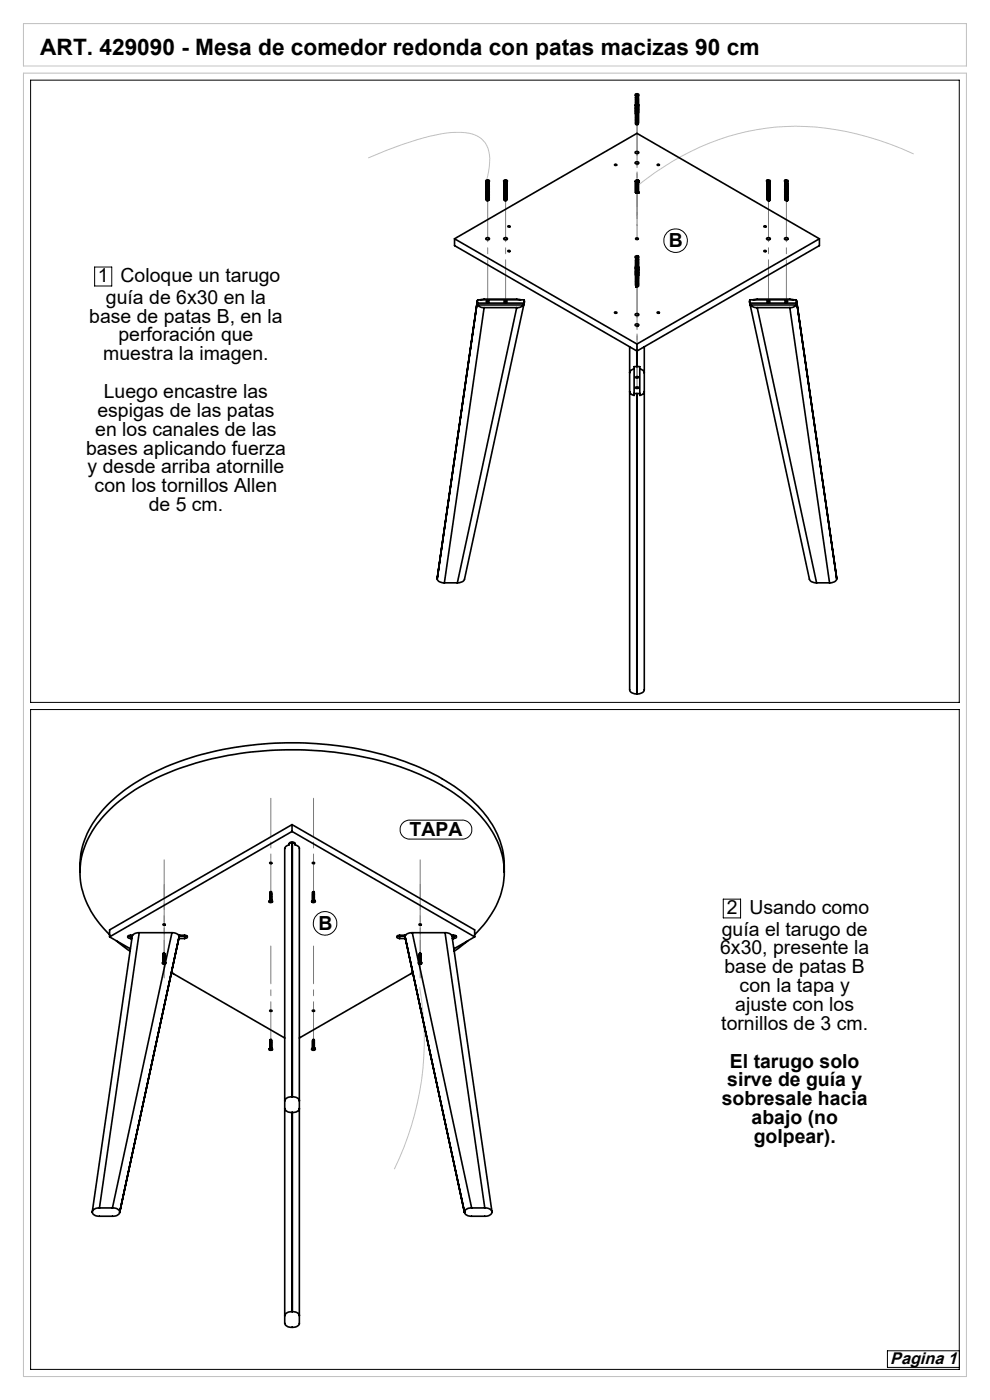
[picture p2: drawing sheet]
<svg xmlns="http://www.w3.org/2000/svg" width="210mm" height="297mm" viewBox="0 0 210 297" stroke-linecap="round" stroke-linejoin="round" font-family="sans-serif">
<path d="M5 15.5h200v276.5h-200zM5 5h200v9h-200zM78.1 33.5a61.7 61.7 0 0 1 17.6-5.4 9 9 0 0 1 6.3 1.2 6 6 0 0 1 1.8 6.1l-.6 3.1M193.8 32.7a57.2 57.2 0 0 0-31.2-5.5 54.9 54.9 0 0 0-27.5 12.3M89 209.4a62.4 62.4 0 0 1-5.4 38.6" fill="none" stroke="#c0c0c0" stroke-width=".21"/>
<g fill="none" stroke="#000" stroke-width=".21">
<path d="M6.5 17h197v132h-197zM20.1 56.7h3.6v4h-3.6zM6.5 150.5h197v140h-197zM85.3 174.8l.6-.6 .8-.2h11.4a2.01 2.01 0 0 1 2 2 2.01 2.01 0 0 1-2 2h-11.2a2.02 2.02 0 0 1-1.8-1.1 2.02 2.02 0 0 1 .2-2.1zM153.4 190.7h3.7v4h-3.7zM188.2 286.6h15.3v3.5h-15.3z"/>
<circle cx="143.3" cy="51.1" r="2.49"/>
<circle cx="69" cy="195.9" r="2.51"/>
</g>
<path d="M135.1 24.2v21.5M135.1 26.4v21.4M103.5 42.5v21.4M107.3 42.5v21.4M135.1 58.6v21.4M163 42.5v21.4M166.8 42.5v21.4M135.1 60.8v21.4" fill="none" stroke="#808080" stroke-width=".21" stroke-dasharray="15.2 1.3 1.3 1.3" stroke-dashoffset="6.4"/>
<path d="M135.1 40.8v9.8" fill="none" stroke="#808080" stroke-width=".21" stroke-dasharray="15.2 1.3 1.3 1.3" stroke-dashoffset="12.2"/>
<path d="M57.5 189.2v-19.9M66.5 189.2v-19.9M34.8 202.2v-19.8M34.8 207.5v-19.9M89.1 207.5v-19.9M89.1 202.2v-19.8M57.5 220.5v-19.8M66.5 220.5v-19.8" fill="none" stroke="#808080" stroke-width=".21" stroke-dasharray="15.2 1.3 1.3 1.3" stroke-dashoffset="7.2"/>
<path d="M62 196.4v-11.4" fill="none" stroke="#808080" stroke-width=".21" stroke-dasharray="15.2 1.3 1.3 1.3" stroke-dashoffset="11.4"/>
<g fill="none" stroke="#000" stroke-width=".35">
<path d="M134.8 20a.38 .38 0 0 1 .4-.2 .38 .38 0 0 1 .3 .4 .38 .38 0 0 1-.5 .2 .38 .38 0 0 1-.2-.4zM135.1 20v.2M135.1 20l-.1 .2 .3-.1-.1-.1M135.1 20h.1M103 38.3h.1a.33 .33 0 0 1 .4-.2 .33 .33 0 0 1 .2 .5 .41 .41 0 0 1-.7-.3zM103.2 38.6h.5l.1 .3-.2 .1h-.4zM103.2 39l-.1 .2 .2 .1 .4-.1-.1-.2M103.2 39h.4M103.2 39v.1M103.2 39.2v.2M103.2 39.6v.2M103.2 39.9v.2"/>
<path d="M103.3 38.3v.1M103.5 38.3l.1 .2-.3-.2M103.5 38.3h-.2M103.5 38.3v.2M103.6 39l-.3 .1M103.6 39v.1M103.6 39.8l-.1 .3h-.2M103.6 39.5v.2l-.3 .1M103.6 39.2l-.1 .2h-.2M103.6 39.1h.1a.35 .35 0 0 1-.2 .5 .35 .35 0 0 1-.4-.2l.1-.1M103.7 39.8a.35 .35 0 0 1-.2 .4 .35 .35 0 0 1-.4-.1l.1-.1M103.7 39.4a.36 .36 0 0 1-.2 .5 .36 .36 0 0 1-.4-.1l.1-.1"/>
<path d="M106.9 38.3a.33 .33 0 0 1 .5-.2 .33 .33 0 0 1 .1 .5 .39 .39 0 0 1-.4 0 .39 .39 0 0 1-.2-.3zM106.9 38.6l.1 .3 .2 .1h.3v-.4M107 38.6h.5M107 39h.4M107 39l-.1 .2 .2 .1 .4-.1-.1-.2M107.1 38.3v.1M107.3 38.3l.1 .2-.3-.2M107.3 38.3h-.2M107.3 38.3v.2M107.4 39v.1M107.4 39.8l-.1 .3h-.3v-.2M107.4 39.5v.2l-.2 .1-.2-.2"/>
<path d="M107.4 39.2l-.2 .3-.2-.3M107.4 39.1a.34 .34 0 0 1 0 .5 .34 .34 0 0 1-.5-.1l.1-.2M107.5 39.8a.33 .33 0 0 1-.2 .4 .33 .33 0 0 1-.4-.1l.1-.1M107.5 39.4a.34 .34 0 0 1-.2 .5 .34 .34 0 0 1-.4-.1l.1-.1M130.4 34.9l.2-.1 .2 .2-.3 .1zM134.7 34.5l.1-.1a.33 .33 0 0 1 .4-.1 .33 .33 0 0 1 .2 .4 .39 .39 0 0 1-.4 .1 .39 .39 0 0 1-.3-.3zM134.7 32.3l.2-.1a.37 .37 0 0 1 .4-.1 .37 .37 0 0 1 .2 .4 .42 .42 0 0 1-.5 .1 .42 .42 0 0 1-.3-.3zM134.8 22.4v.1M134.8 22.2a.38 .38 0 0 1 .4-.2 .38 .38 0 0 1 .3 .4l-.2 .1a.31 .31 0 0 1-.4 0 .31 .31 0 0 1-.1-.3zM134.8 24l.1 .1M134.8 38.5h.1M134.8 38.4h.1"/>
<path d="M134.8 22.5h.6M134.8 22.8a.34 .34 0 0 0 .6 0M134.8 22.9l.1 .2M134.8 20.3h.6M134.8 20.2v.4a.34 .34 0 0 0 .6 0v-.4M134.8 22.6v.2M134.8 20.7l.1 .2M134.8 22.5v.3M134.8 38.3l.1 2.6M134.8 38.3h.1M134.8 38.3l.1 .1M134.9 38.5h.1"/>
<path d="M134.9 38.3h.1M134.9 38.5v.1M134.9 38.6h.1M135 23h.1M135 20.8h.1M134.9 22l-.1 .2M134.9 38.5v2.4l.1 .1M134.9 20.8v.3M134.9 21.2v.2M134.9 21.5v.2M134.9 21.9v.1M134.9 23v.2"/>
<path d="M134.9 23.4v.2M134.9 23.7v.2M134.9 24.1v.1M134.9 24.4v.1M134.9 24.7v.2M134.9 25v.2M134.9 25.4v.1M134.9 25.7v.2M134.9 26v.2M134.9 38.6v2.4M134.9 38.6h.2M135 38.6h.1"/>
<path d="M135 38.3h-.1M135 20.8l-.1 .1M135 23l-.1 .1M135 38.3h.1M135 38.6v2.4M135.1 38.6h.1M135.1 22.2v.2M135.1 38.6v2.4M135.1 22.2l-.2 .1 .2 .1 .1-.2M135.1 22.2h.1M135.1 38.3h.1M135.1 38.6l.1 2.4"/>
<path d="M135.2 38.6h.1M135.2 38.3h.1M135.2 20v.2M135.2 22.2v.2M135.2 38.6v2.4M135.3 38.6h.1M135.3 38.3h.1M135.3 38.6v2.4M135.3 38.5h.1M135.3 38.5v.1M135.3 38.5v2.4M135.3 26l-.2 .2h-.2"/>
<path d="M135.3 25.6l-.2 .3h-.2M135.3 25.3v.2h-.4M135.3 25v.2h-.4M135.3 24.6l-.2 .3h-.2M135.3 24.3l-.2 .3-.2-.1M135.3 24v.2h-.4M135.3 23.7v.2h-.4M135.3 23.3l-.2 .3h-.2M135.3 22.9v.3h-.4M135.3 22.9h.1a.32 .32 0 0 1-.2 .5 .32 .32 0 0 1-.4-.2v-.2M135.3 22.9l-.3 .1M135.3 26.3l-.1 .2-.3-.2"/>
<path d="M135.3 21.8v.2h-.4M135.3 21.5l-.2 .2h-.2M135.3 21.1l-.2 .3h-.2M135.3 20.7v.3l-.4 .1M135.3 20.7h.1a.32 .32 0 0 1-.2 .5 .32 .32 0 0 1-.4-.1l.1-.1M135.3 20.7l-.3 .1M135.4 38.4h.1M135.4 38.5h.1M135.4 38.3v.1M135.4 38.3h.1M135.4 38.3v2.6l-.2 .1M135.4 38.4v.1"/>
<path d="M135.4 25.9a.33 .33 0 0 1-.2 .4 .33 .33 0 0 1-.4-.1l.1-.1M135.4 25.6a.33 .33 0 0 1-.2 .4 .33 .33 0 0 1-.4-.1l.1-.1M135.4 25.2a.34 .34 0 0 1-.2 .5 .34 .34 0 0 1-.4-.2h.1M135.4 24.9a.33 .33 0 0 1-.2 .4 .33 .33 0 0 1-.4-.1l.1-.1M135.4 24.6a.33 .33 0 0 1-.2 .4 .33 .33 0 0 1-.4-.1l.1-.1M135.4 24.3a.33 .33 0 0 1-.2 .4 .33 .33 0 0 1-.4-.2h.1M135.4 23.9a.34 .34 0 0 1-.2 .5 .34 .34 0 0 1-.4-.2h.1M135.4 23.6a.33 .33 0 0 1-.2 .4 .33 .33 0 0 1-.4-.1v-.2M135.4 23.3a.33 .33 0 0 1-.2 .4 .33 .33 0 0 1-.4-.1v-.3M135.4 22.1l.1 .1M135.4 21.7l-.1 .4M135.4 21.4a.33 .33 0 0 1-.2 .4 .33 .33 0 0 1-.4-.1l.1-.1"/>
<path d="M135.4 21.1a.33 .33 0 0 1-.2 .4 .33 .33 0 0 1-.4-.1l.1-.1M135.4 22.8v.2M135.4 22.4v.3M135.4 22.5v.3M135.5 23.8l-.1 .2M135.5 23.5l-.1 .2M135.5 23.1l-.1 .2M139.4 34.9l.2-.1 .3 .2-.3 .1zM162.6 38.3l.2-.1a.3 .3 0 0 1 .4 0 .3 .3 0 0 1 .1 .3 .37 .37 0 0 1-.4 .1 .37 .37 0 0 1-.3-.3zM162.7 38.6h.6v.3l-.2 .1h-.4zM162.8 39h.4M162.8 39v.3l.3-.1 .1-.2"/>
<path d="M162.9 38.3v.1M163.1 38.3v.2l-.2-.2M163.1 38.3h-.2M163.1 38.3v.2M163.2 39.7l-.3 .3-.1-.3M163.2 39.3l-.2 .3h-.2v-.2M163.3 39.9a.36 .36 0 0 1-.2 .5 .36 .36 0 0 1-.4-.1l.1-.1M163.3 39.6a.35 .35 0 0 1-.2 .5 .35 .35 0 0 1-.4-.1l.1-.2M163.3 39.3a.33 .33 0 0 1-.2 .4 .33 .33 0 0 1-.4-.1l.1-.1M163.3 39a.33 .33 0 0 1-.2 .4 .33 .33 0 0 1-.4-.1l.1-.1M166.4 38.3l.1-.1a.32 .32 0 0 1 .5-.1 .32 .32 0 0 1 0 .5 .37 .37 0 0 1-.4 0 .37 .37 0 0 1-.2-.3zM166.5 38.6v.4h.5"/>
<path d="M166.5 38.6h.6l-.1 .4M166.6 39h.4l-.3 .3h-.1zM166.7 38.3v.1M166.8 38.3l.1 .2-.2-.2M166.8 38.3h-.1M166.8 38.3v.2M167 39.7l-.3 .3-.1-.3M167 39.3l-.2 .3h-.2v-.2M167 39.9a.32 .32 0 0 1-.1 .5 .32 .32 0 0 1-.4-.2h.1M167 39.6a.32 .32 0 0 1-.1 .5 .32 .32 0 0 1-.4-.2l.1-.1M167 39.3a.32 .32 0 0 1-.1 .4 .32 .32 0 0 1-.4-.1l.1-.1M167 39a.32 .32 0 0 1-.1 .4 .32 .32 0 0 1-.4-.1l.1-.1"/>
<path d="M96.4 50.7l38.7-22.4 38.7 22.4M96.4 50.7l38.7 22.3M96.4 50.7v1.4l38.7 22.4M103 50.6l.1-.1a.33 .33 0 0 1 .4-.1 .33 .33 0 0 1 .2 .4 .41 .41 0 0 1-.7-.2zM103.2 42.3h.1M103.2 40.2v.2M103.2 40.6v.1M103.2 40.9v.2M103.2 41.2v.2M103.2 41.5v.2M103.2 41.9v.1M103.2 42.2v.2"/>
<path d="M103.6 42.1v.2l-.3 .1M103.6 41.8v.2h-.3M103.6 41.4l-.1 .3h-.2M103.6 41.1l-.1 .3h-.2M103.6 40.8v.2l-.3 .1M103.6 40.5v.2h-.3M103.6 40.1l-.1 .3h-.2M103.6 42.4l-.2 .2-.1-.1M103.7 42.1a.35 .35 0 0 1-.2 .4 .35 .35 0 0 1-.4-.1l.1-.1M103.7 41.7a.36 .36 0 0 1-.2 .5 .36 .36 0 0 1-.4-.2h.1M103.7 41.4a.35 .35 0 0 1-.2 .4 .35 .35 0 0 1-.4-.1l.1-.1M103.7 41.1a.35 .35 0 0 1-.2 .4 .35 .35 0 0 1-.4-.1l.1-.1"/>
<path d="M103.7 40.8a.35 .35 0 0 1-.2 .4 .35 .35 0 0 1-.4-.1l.1-.1M103.7 40.4a.36 .36 0 0 1-.2 .5 .36 .36 0 0 1-.4-.2l.1-.1M103.7 40.1a.35 .35 0 0 1-.2 .4 .35 .35 0 0 1-.4-.1l.1-.1M106.9 50.5a.33 .33 0 0 1 .5-.1 .33 .33 0 0 1 .1 .4 .4 .4 0 0 1-.6-.2zM107 42.3h.1M107.4 42.1v.2l-.2 .1-.2-.2M107.4 41.8v.2l-.2 .1-.2-.2M107.4 41.4a.24 .24 0 0 1-.1 .3 .24 .24 0 0 1-.3 0v-.2M107.4 41.1l-.1 .3h-.3v-.2M107.4 40.8v.2l-.2 .1-.2-.2M107.4 40.5v.2l-.2 .1-.2-.2M107.4 40.1a.24 .24 0 0 1-.1 .3 .24 .24 0 0 1-.3 0v-.2"/>
<path d="M107.4 42.4l-.2 .2-.2-.1M107.5 42.1a.33 .33 0 0 1-.2 .4 .33 .33 0 0 1-.4-.1l.1-.1M107.5 41.7a.34 .34 0 0 1-.2 .5 .34 .34 0 0 1-.4-.2h.1M107.5 41.4a.33 .33 0 0 1-.2 .4 .33 .33 0 0 1-.4-.1l.1-.1M107.5 41.1a.33 .33 0 0 1-.2 .4 .33 .33 0 0 1-.4-.1l.1-.1M107.5 40.8a.33 .33 0 0 1-.2 .4 .33 .33 0 0 1-.4-.1l.1-.1M107.5 40.4a.34 .34 0 0 1-.2 .5 .34 .34 0 0 1-.4-.2l.1-.1M107.5 40.1a.33 .33 0 0 1-.2 .4 .33 .33 0 0 1-.4-.1l.1-.1M107.8 47.9h.3l.1 .2-.4 .1zM107.8 53.2h.4a.21 .21 0 0 1-.2 .2 .21 .21 0 0 1-.2-.2zM134.8 56.5a.38 .38 0 0 1 .4-.1 .38 .38 0 0 1 .2 .4 .38 .38 0 0 1-.4 .1 .38 .38 0 0 1-.2-.4zM134.8 54.4a.38 .38 0 0 1 .4-.2 .38 .38 0 0 1 .2 .4 .38 .38 0 0 1-.4 .2 .38 .38 0 0 1-.2-.4z"/>
<path d="M134.8 58.2l.1 .1M134.8 40.8h.1M134.8 56.9h.6M134.8 57.2l.1 .1M134.8 56.9v.1M134.8 56.8v.4M134.9 57.3h.4M134.9 55.1h.4M134.9 50.5a.25 .25 0 0 1 .3 0 .25 .25 0 0 1 .1 .3 .25 .25 0 0 1-.3 0 .25 .25 0 0 1-.1-.3zM134.9 55.1v.2M134.9 55.4v.2M134.9 55.7v.2"/>
<path d="M134.9 56.1v.2M134.9 56.4v.1M134.9 57.3v.2M134.9 57.6v.2M134.9 57.9v.2M134.9 58.3v.2M134.9 58.6v.2M134.9 58.9v.2M134.9 59.2v.2M134.9 59.6v.2M134.9 59.9v.2M134.9 40.9h.1"/>
<path d="M135 41h.1M135.1 41h.1M135.1 54.4l-.1 .2 .2-.2M135.1 54.4v.2M135.1 56.6v.2M135.1 56.6h.1M135.1 56.6l-.1 .2 .3-.1-.1-.1M135.1 54.4h.1M135.2 54.4v.1M135.2 56.6v.1M135.3 41h.1M135.3 40.9v.1"/>
<path d="M135.3 59.9v.1l-.4 .1M135.3 59.6v.1l-.4 .1M135.3 59.3l-.2 .2-.2-.1M135.3 58.9l-.2 .2h-.2M135.3 58.6v.1l-.4 .1M135.3 58.3v.1l-.4 .1M135.3 58l-.2 .2-.2-.1M135.3 57.6l-.2 .2h-.2M135.3 57.3v.1l-.4 .1M135.3 56.4v.1M135.3 56.1l-.4 .2M135.3 55.8l-.2 .1h-.2"/>
<path d="M135.3 55.4v.2h-.4M135.3 55.1v.1l-.4 .1M135.3 55.3v.1M135.3 55.7v.1M135.3 56v.1M135.3 56.3v.1M135.3 57.5v.1M135.3 57.9v.1M135.3 58.2v.1M135.3 58.5v.1M135.3 58.8v.1M135.3 59.2v.1"/>
<path d="M135.3 59.5v.1M135.3 59.8v.1M135.4 40.9h.1M135.4 40.8h.1M135.4 59.8a.33 .33 0 0 1-.2 .4 .33 .33 0 0 1-.4-.1l.1-.1M135.4 59.5a.32 .32 0 0 1-.2 .4 .32 .32 0 0 1-.4-.2h.1M135.4 59.1a.33 .33 0 0 1-.2 .4 .33 .33 0 0 1-.4-.1l.1-.1M135.4 58.8a.33 .33 0 0 1-.2 .4 .33 .33 0 0 1-.4-.1l.1-.1M135.4 58.5a.33 .33 0 0 1-.2 .4 .33 .33 0 0 1-.4-.1l.1-.2M135.4 58.1a.33 .33 0 0 1-.2 .5 .33 .33 0 0 1-.4-.2h.1M135.4 57.8a.33 .33 0 0 1-.2 .4 .33 .33 0 0 1-.4-.1v-.2M135.4 57.5a.33 .33 0 0 1-.2 .4 .33 .33 0 0 1-.4-.1v-.3"/>
<path d="M135.4 54.6h-.6l.1 .5M135.4 56.3v.2M135.4 55.9a.37 .37 0 0 1-.2 .5 .37 .37 0 0 1-.4-.1l.1-.1M135.4 55.6a.33 .33 0 0 1-.2 .4 .33 .33 0 0 1-.4-.1l.1-.1M135.4 55.3a.33 .33 0 0 1-.2 .4 .33 .33 0 0 1-.4-.1l.1-.1M135.4 55a.32 .32 0 0 1-.2 .4 .32 .32 0 0 1-.4-.2h.1M135.4 56.8v.5h-.5M135.4 57a.44 .44 0 0 1 0 .5 .44 .44 0 0 1-.5 .1l-.1-.4M135.4 54.6l-.1 .5h-.4M135.5 58.3l-.1 .2M135.5 58l-.1 .2M135.5 57.7l-.1 .2"/>
<path d="M135.5 57.4l-.1 .1M135.5 56.8l-.1 .1M162 53.2h.5a.23 .23 0 0 1-.2 .2 .23 .23 0 0 1-.3-.2zM162 48l.3-.1 .2 .1-.2 .2zM162.7 50.5a.37 .37 0 0 1 .4-.1 .37 .37 0 0 1 .2 .4 .34 .34 0 0 1-.5 .1 .34 .34 0 0 1-.1-.4zM162.8 42.3v.3h.3M163.1 42.6h.1M163.1 42.5l.1 .1M163.1 42.5v.1M163.2 42.3l-.1 .2M163.2 41.9l-.2 .3h-.2v-.2M163.2 41.6l-.2 .3h-.2v-.2"/>
<path d="M163.2 41.3l-.3 .3-.1-.2M163.2 41l-.3 .3-.1-.3M163.2 40.6l-.2 .3h-.2v-.2M163.2 40.3l-.2 .3h-.2v-.2M163.2 40l-.3 .3-.1-.2M163.3 42.2l-.1 .4M163.3 41.9a.33 .33 0 0 1-.2 .4 .33 .33 0 0 1-.4-.1l.1-.1M163.3 41.6a.33 .33 0 0 1-.2 .4 .33 .33 0 0 1-.4-.1l.1-.1M163.3 41.3a.36 .36 0 0 1-.2 .4 .36 .36 0 0 1-.4-.2h.1M163.3 40.9a.35 .35 0 0 1-.2 .5 .35 .35 0 0 1-.4-.1l.1-.2M163.3 40.6a.33 .33 0 0 1-.2 .4 .33 .33 0 0 1-.4-.1l.1-.1M163.3 40.3a.33 .33 0 0 1-.2 .4 .33 .33 0 0 1-.4-.1l.1-.1"/>
<path d="M166.4 50.6l.1-.1a.33 .33 0 0 1 .4-.1 .33 .33 0 0 1 .2 .4 .4 .4 0 0 1-.7-.2zM166.6 42.3l.1 .3h.2M166.9 42.5l.1 .1M166.9 42.5v.1M166.9 42.6h.1M167 42.3l-.1 .2M167 41.9a.27 .27 0 0 1-.1 .3 .27 .27 0 0 1-.3 0v-.2M167 41.6l-.2 .3h-.2v-.2M167 41.3l-.3 .3-.1-.2M167 41l-.3 .3-.1-.3M167 40.6l-.2 .3h-.2v-.2M167 40.3l-.2 .3h-.2v-.2"/>
<path d="M167 40l-.3 .3-.1-.2M167 42.2v.4M167 41.9a.32 .32 0 0 1-.1 .4 .32 .32 0 0 1-.4-.1l.1-.1M167 41.6a.32 .32 0 0 1-.1 .4 .32 .32 0 0 1-.4-.1l.1-.1M167 41.3a.35 .35 0 0 1-.1 .4 .35 .35 0 0 1-.5-.1l.2-.1M167 40.9a.32 .32 0 0 1-.1 .5 .32 .32 0 0 1-.4-.2l.1-.1M167 40.6a.32 .32 0 0 1-.1 .4 .32 .32 0 0 1-.4-.1l.1-.1M167 40.3a.32 .32 0 0 1-.1 .4 .32 .32 0 0 1-.4-.1l.1-.1M173.8 50.7l-38.7 22.3M173.8 50.7v1.4l-38.7 22.4M101.2 64l.2-.4h9.7v.7M101.2 64l.2 .3"/>
<path d="M101.2 63.8l-8.5 58.9M101.2 64l-8.5 58.8M101.3 64.7l.7 .5 .7 .1M101.3 64.7h9.8M101.4 64.3l-.1 .4M101.4 64.3h9.7M101.8 63.6l.9-.1h6.9l.9 .1M102.7 65.3l-8.4 58.3M102.7 65.3h6.9M103.2 63.9a.26 .26 0 0 1 .3-.2 .26 .26 0 0 1 .1 .4 .27 .27 0 0 1-.3 .1 .27 .27 0 0 1-.1-.3zM107 63.9a.26 .26 0 0 1 .3-.2 .26 .26 0 0 1 .1 .4 .27 .27 0 0 1-.3 .1 .27 .27 0 0 1-.1-.3zM109.6 65.3l-12.6 58.3"/>
<path d="M111.1 64.7l-.7 .5-.8 .1M111.1 64.3v.4M111.2 64.1l-12.7 58.8a1.37 1.37 0 0 1-1.5 .7M130.4 66.2a.23 .23 0 0 1 .2 0 .23 .23 0 0 1 .2 .2l-.3 .1zM133.6 73.6v72.7a1.34 1.34 0 0 0 1.5 .9M134.5 78.3l-.7 .3-.2 .5M134.7 68.9l.3-.2a.29 .29 0 0 1 .4 0 .29 .29 0 0 1 0 .4 .42 .42 0 0 1-.7-.2zM134.8 66.6h.1a.32 .32 0 0 1 .4-.1 .32 .32 0 0 1 .1 .4 .35 .35 0 0 1-.4 .1 .35 .35 0 0 1-.2-.4zM134.9 60.2v.2M134.9 60.6v.2M135.1 77.7l-.6 .1v6.1l-.6-.3-.3-.5M135.1 74.4v3.3"/>
<path d="M135.1 77.7h.1M135.1 73v1.5M135.1 77.7l.6 .1v6.1l.6-.3 .4-.5M135.3 60.3l-.2 .1h-.2M135.3 60.1v.2M135.3 60.5v.1M135.4 60.4v.4l-.5 .1 .4-.3M135.4 60.1a.33 .33 0 0 1-.2 .4 .33 .33 0 0 1-.4-.1l.1-.1M135.7 78.3l.8 .3 .2 .5M136.7 73.6v72.7a1.34 1.34 0 0 1-1.6 .9M139.4 66.2a.21 .21 0 0 1 .3 0 .21 .21 0 0 1 .1 .2h-.3zM159 64.1l12.7 58.8a1.37 1.37 0 0 0 1.5 .7"/>
<path d="M159.1 64.3v-.7h9.8v.7M159.1 64.3h9.8M159.1 64.3l.1 .4M159.2 64.7l.6 .5 .8 .1M159.2 64.7h9.7M159.8 63.6l.8-.1h6.9l.9 .1M160.6 65.3h6.9M160.6 65.3l12.6 58.3M162.7 63.9a.26 .26 0 0 1 .4-.2 .26 .26 0 0 1 .1 .4h-.3zM166.5 63.9a.24 .24 0 0 1 .4-.2 .24 .24 0 0 1 .1 .4h-.3zM167.5 65.3l8.5 58.3M168.9 64.3v.4"/>
<path d="M168.9 64.7l-.6 .5-.8 .1M169 63.8l8.5 59M134.5 83.5h.6M135.1 83.5v63.7M135.1 83.5h.1M135.7 83.5h-.6M92.7 122.8a1.27 1.27 0 0 0 1.6 .8M92.7 122.7v.1M94.3 123.6h2.7M173.2 123.6h2.8M177.5 122.8a1.27 1.27 0 0 1-1.5 .8M177.5 122.7v.1"/>
<path d="M135.1 147.2h.1M60.6 179.6l.7-.4a.6 .6 0 0 1 .6-.6 .6 .6 0 0 1 .6 .6l.7 .3 .3 .4v100.8a1.78 1.78 0 0 1-2.5 .7l-.4-.3-.2-.4v-100.7zM61.9 178.8l-.5 .1M61.9 178.8v53.9M61.9 178.8h.1M61.9 174.9l38.8 22.4v1.5M61.9 176.4l38.8 22.4M61.9 174.9v1.5M61.9 176.4l-38.7 22.4M61.9 174.9l-38.7 22.4v1.5M62 178.8l.5 .1M62 178.8v53.9"/>
<path d="M17 185a18.6 18.6 0 0 1 6.4-14.8 46.4 46.4 0 0 1 21.5-10.7 73.7 73.7 0 0 1 43.1 2.9 35.6 35.6 0 0 1 15.5 11.2 17.4 17.4 0 0 1 3.5 11.4M23.2 198.3a18.1 18.1 0 0 1-6.1-15.7 21.7 21.7 0 0 1 9.1-13.3 54.2 54.2 0 0 1 24.7-9.5 72.3 72.3 0 0 1 38.1 4.5 33.8 33.8 0 0 1 15 11.4 16.1 16.1 0 0 1-.8 19.8l-2.5 2.8M23.2 198.8l4.5 2.5M24.7 199.6l2.9 2.2M27.3 198.5l.4 .1M27.7 199.1h.3M27.7 198.6h.3M27.7 198.6v.5M28.1 198.4l-8.5 58.6M28.1 198.4h-.4a.37 .37 0 0 0-.5 .1 .37 .37 0 0 0 .1 .5l.4 .1M29.5 197.9l-.9 .1-.5 .4M29.5 197.9h7"/>
<path d="M29.5 197.9l-8.4 58.4M34.6 196.1a.23 .23 0 0 1 .3-.1 .23 .23 0 0 1 .1 .2l-.3 .1zM36.5 197.9l-1.4 6.2-.4-.1M36.5 197.9l.9 .1 .5 .4h1.3a.37 .37 0 0 1 .5 .2 .37 .37 0 0 1-.4 .5h-.1M37.9 199.1h1.3M38 198.6h1.2M38.1 198.5l-12.7 58.8M39.2 198.6v.5M39.6 198.5l-.4 .1M57.1 191.2v-.1a.32 .32 0 0 1 .5-.1 .32 .32 0 0 1 .1 .4 .38 .38 0 0 1-.6-.2zM57.2 183l.3-.1 .2 .2a.25 .25 0 0 1-.3 .1 .25 .25 0 0 1-.2-.2zM57.3 191l.4 .1"/>
<path d="M57.3 191l-.2 .1M57.3 191.3v.1M57.3 191h.1M57.3 189.3l.3-.1h-.3v.2M57.3 190.1h.2M57.3 189.4h.3l-.2-.1-.1 .2M57.3 189.6l.3-.1h-.2l-.1 .2M57.3 189.8l.3-.1-.2-.1-.1 .3M57.3 189.9h.3l-.2-.1-.1 .2M57.3 190.1h.3v-.1a.19 .19 0 0 0-.3 0 .19 .19 0 0 0 0 .2M57.3 190.2h.3l-.2-.1-.1 .3M57.3 190.4h.3l-.2-.1-.1 .2"/>
<path d="M57.3 190.6l.3-.1h-.2l-.1 .2M57.3 190.7h.3l-.2-.1-.1 .2M57.4 191.2h-.2l.4 .2M57.4 191.2v.1M57.4 191.3l-.1 .1M57.4 191.3l.2 .1M57.5 191h.1M57.5 191.2h.1l-.3 .2M57.5 189.5h-.2M57.5 189.6l-.2 .1M57.5 189.8h-.2M57.5 189.9l-.2 .1"/>
<path d="M57.5 190.2l-.2 .1M57.5 190.5h-.2M57.5 190.6h-.2M57.5 190.8h-.2M57.5 190.9l-.2 .1M57.5 190.9l.1-.1h-.2l-.1 .2M57.5 189.2v.1M57.5 189.9v.1M57.5 190.2v.1M57.5 190.6h.1M57.5 190.9v.1M57.6 191h.1"/>
<path d="M57.6 191.3v.1M57.6 191h-.1M66.2 191.1h.1a.33 .33 0 0 1 .4-.1 .33 .33 0 0 1 .1 .4 .35 .35 0 0 1-.4 .1 .35 .35 0 0 1-.2-.4zM66.3 183l.3-.1 .1 .2-.2 .1zM66.4 191h.2M66.4 191l-.2 .1M66.4 191.3v.1M66.4 191h.1M66.4 189.3l.2-.1h-.2l-.1 .2M66.4 190.1h.2M66.4 189.4h.3h-.3l-.1 .1M66.4 189.6l.3-.1-.4 .1v.1"/>
<path d="M66.4 189.8l.3-.1h-.4v.2M66.4 189.9l.2 .1 .1-.2-.4 .1v.1M66.4 190.1l.3-.1h-.3l-.1 .2M66.4 190.2h.3l-.2-.1-.2 .1v.2M66.4 190.4l.3-.1-.4 .1v.1M66.4 190.6l.3-.1h-.3l-.1 .2M66.4 190.7h.3h-.3l-.1 .1M66.4 191.2h-.1l.3 .2M66.5 191.2v.1M66.5 191.3l-.1 .1M66.5 191.3l.1 .1M66.6 191h.1"/>
<path d="M66.6 191.2h.1l-.3 .2M66.6 189.5h-.2M66.6 189.6l-.2 .1M66.6 189.8h-.2M66.6 189.9l-.2 .1M66.6 190.2l-.2 .1M66.6 190.5h-.2M66.6 190.6h-.2M66.6 190.8h-.2M66.6 190.9l-.2 .1M66.6 190.9l.1-.1h-.2l-.2 .1v.1M66.6 189.2v.1"/>
<path d="M66.6 189.9v.1M66.6 190.2v.1M66.6 190.6h.1M66.6 190.9v.1M66.6 191l.2 .1M66.6 191.3v.1M84.3 198.5l.5 .1M84.8 199.1h1.2M84.8 198.6h1.1M84.8 198.6v.5M85.8 198.4l.1 .1M85.8 198.4l12.7 58.8"/>
<path d="M85.9 198.4l12.6 58.9M87.5 197.9l-1 .1-.5 .4h-1.2a.37 .37 0 0 0-.5 .1 .37 .37 0 0 0 0 .5l.5 .1M87.5 197.9h6.9M87.5 197.9l1.3 6.2M94.4 197.9l1 .1 .4 .4h.4a.37 .37 0 0 1 .5 .1 .37 .37 0 0 1 0 .5l-.5 .1M94.4 197.9l8.4 58.4M95.8 198.4l8.6 58.6M95.9 198.6h.3M96 199.1h.2M96.2 198.6v.5M96.7 198.5l-.5 .1M99.3 199.6l-3 2.2"/>
<path d="M100.7 198.8l-4.4 2.5M34.4 204.2h.1a.33 .33 0 0 1 .4-.2 .33 .33 0 0 1 .2 .5h-.1a.36 .36 0 0 1-.6-.3zM34.7 202.2l-.1 .2M34.7 204l.3 .1M34.7 204l-.2 .1M34.7 204.4h.1M34.7 202.2v.1M34.7 202.2h.1M34.7 203.7h.2M34.7 202.5l.3-.1h-.4v.2M34.7 202.6l.3-.1-.4 .1v.1M34.7 202.8l.3-.1h-.3l-.1 .2"/>
<path d="M34.7 202.9h.3l-.3-.1-.1 .3M34.7 203.1l.3-.1-.4 .1v.1M34.7 203.3l.3-.1h-.3l-.1 .2M34.7 203.4l.2 .1 .1-.2-.4 .1v.1M34.7 203.6l.3-.1h-.3l-.1 .2M34.7 203.8l.3-.1h-.4v.2M34.7 203.9l.3-.1-.4 .1 .1 .1M34.7 202.2l.2 .1M34.7 204.3l-.1-.1 .3 .1M34.7 204.3v.1M34.7 204.3l.3-.1-.1 .1M34.7 202.3h.1"/>
<path d="M34.7 204.2v.1M34.8 204.4h.2M34.8 204.4h-.1M34.8 204.3v.1M34.9 204.3l.1 .1M34.9 204.2v.1M34.9 202.5h-.2M34.9 202.7h-.2M34.9 202.8h-.2M34.9 203h-.2M34.9 203.2h-.2M34.9 203.3h-.2"/>
<path d="M34.9 203.5h-.2M34.9 203.8h-.2M34.9 204h-.2M34.9 202.5h.1M34.9 202.8h.1M35 204.4h.1M35 204.5l-11.2 51.8M36.4 206.4l.4 .1M36.4 206.3l24 13.9M57.3 214.3h.3l.1 .2a.23 .23 0 0 1-.3 .1 .23 .23 0 0 1-.1-.3zM66.3 214.3l.4 .1-.3 .2-.1-.1zM87.6 206.4l-.5 .1"/>
<path d="M87.6 206.3l-24.1 13.9M88.8 204.2v-.1a.32 .32 0 0 1 .5-.1 .32 .32 0 0 1 .1 .5 .37 .37 0 0 1-.4 0 .37 .37 0 0 1-.2-.3zM88.8 204.1l.3-.1 .3 .1M88.9 204.5l11.1 51.8M89 202.3h.3l-.4 .2zM89 204.4h.1M89 202.3h.1M89 202.6h.2M89 202.5h.3a.19 .19 0 0 0-.3-.1 .19 .19 0 0 0 0 .3 .19 .19 0 0 0 .3 0l-.2-.1-.2 .1h.3M89 202.8h.3a.22 .22 0 0 0-.3-.1 .22 .22 0 0 0 0 .4 .22 .22 0 0 0 .3-.1l-.3-.1-.1 .2h.3M89 203.9h.2M89 203.2l.3-.1a.22 .22 0 0 0-.3-.1 .22 .22 0 0 0 0 .4 .22 .22 0 0 0 .3-.1v-.1a.19 .19 0 0 0-.3 0 .19 .19 0 0 0 0 .3"/>
<path d="M89 203.5h.3v-.1l-.4 .1 .1 .2 .3-.1h-.3v.2M89 203.8l.3 .1v-.2a.19 .19 0 0 0-.3 0 .19 .19 0 0 0 0 .3M89 202.3h.2M89 204h.3l-.2-.1-.2 .2M89 204.3l.3-.1-.1 .1M89 204.3l-.1-.1 .3 .1M89 204.3v.1M89 204.2v.1M89.1 204.4h.2M89.1 204.4h-.1M89.1 204.3v.1M89.2 204.2v.1"/>
<path d="M89.2 204.3l.1 .1M89.2 202.9h-.2M89.2 203.2l-.2 .1M89.2 203.4h-.2M89.2 203.5l-.2 .1M89.2 203.7l-.2 .1M89.2 202.3v.1M89.2 203.2h.1M89.2 203.5h.1M89.3 204.4h.1M57 222.5a.37 .37 0 0 1 .5-.2 .37 .37 0 0 1 .2 .4 .44 .44 0 0 1-.7-.2zM57.3 222.6v.1"/>
<path d="M57.3 221.6h.2M57.3 220.7h.3l-.2-.1-.1 .2M57.3 220.9l.3-.1h-.2l-.1 .2M57.3 221h.3v-.1a.19 .19 0 0 0-.3 0 .19 .19 0 0 0 0 .3M57.3 221.2h.3l-.2-.1-.1 .2M57.3 221.3h.3h-.2l-.1 .2M57.3 221.5h.3v-.1a.19 .19 0 0 0-.3 0 .19 .19 0 0 0 0 .2M57.3 221.7l.3-.1-.2-.1-.1 .3M57.3 221.8h.3l-.2-.1-.1 .3M57.3 222h.3l-.2-.1-.1 .2M57.3 222.2l.3-.1h-.2l-.1 .2M57.4 222.5h-.2l.2 .1"/>
<path d="M57.4 222.3h.1M57.4 222.6l-.1 .1M57.4 222.6l.2 .1M57.4 222.6h.1M57.5 222.5h.1l-.2 .1M57.5 222.3h.1M57.5 220.7l-.2 .1M57.5 220.9h-.2M57.5 221.1h-.2M57.5 221.2l-.2 .1M57.5 221.4h-.2M57.5 221.7l-.2 .1"/>
<path d="M57.5 221.9h-.2M57.5 222l-.2 .1M57.5 222.2h-.2M57.5 220.6l-.1-.1-.1 .1M57.5 220.7h.1M57.5 222.2h.1M57.6 222.4h-.5M57.6 222.4l-.2-.2-.1 .2M57.6 222.4h.1M57.6 222.6v.1M60.4 235.2a1.37 1.37 0 0 0 1.5 .8M61.9 232.7a1.44 1.44 0 0 0-1.5 .8"/>
<path d="M61.9 236h.1M61.9 232.7h.1M61.9 236v42.2M62 232.7a1.35 1.35 0 0 1 1.5 .8M62 236v42.2M63.5 235.2a1.28 1.28 0 0 1-1.5 .8M66.1 222.5a.35 .35 0 0 1 .5-.2 .35 .35 0 0 1 .2 .4l-.1 .1a.34 .34 0 0 1-.4 0 .34 .34 0 0 1-.2-.3zM66.4 222.6v.1M66.4 221.6h.2M66.4 220.7l.3-.1h-.3l-.1 .2M66.4 220.9l.3-.1h-.4v.2M66.4 221l.3-.1h-.3l-.1 .3"/>
<path d="M66.4 221.2l.3-.1h-.3l-.1 .2M66.4 221.3h.3h-.4v.2M66.4 221.5l.3-.1h-.3l-.1 .2M66.4 221.7l.3-.1h-.4v.2M66.4 221.8h.3h-.4v.2M66.4 222l.3-.1h-.3l-.1 .2M66.4 222.2l.3-.1h-.3l-.1 .2M66.4 222.5h-.1l.2 .1M66.5 222.3h.1M66.5 222.6l-.1 .1M66.5 222.6l.1 .1M66.5 222.6h.1"/>
<path d="M66.6 222.5h.1l-.2 .1M66.6 222.3h.1M66.6 220.7l-.2 .1M66.6 220.9h-.2M66.6 221.1h-.2M66.6 221.2l-.2 .1M66.6 221.4h-.2M66.6 221.7l-.2 .1M66.6 221.9h-.2M66.6 222l-.2 .1M66.6 222.2h-.2M66.6 220.6l-.1-.1-.1 .1"/>
<path d="M66.6 220.7h.1M66.6 222.2h.1M66.6 222.4h-.4M66.6 222.4l-.1-.2-.2 .2M66.6 222.4h.2M66.6 222.6v.1M21.1 256.3a1.08 1.08 0 0 0-1.5 1.1 1.57 1.57 0 0 0 1.5 .6h2.7a1.12 1.12 0 0 0 1.5-1.1 1.58 1.58 0 0 0-1.5-.6M21.1 256.3h2.7M100 256.3a1.31 1.31 0 0 0-1.5 .9M100 256.3h2.8M102.8 256.3a1.08 1.08 0 0 1 1.5 1.1 1.57 1.57 0 0 1-1.5 .6h-2.8a1.37 1.37 0 0 1-1.5-.8M61.9 278.2a1.44 1.44 0 0 0-1.5 .9"/>
<path d="M61.9 278.2h.1M62 278.2a1.35 1.35 0 0 1 1.5 .9"/>
<circle cx="135.1" cy="38.4" r=".19"/>
<circle cx="135.2" cy="82.2" r=".26"/>
<circle cx="135.2" cy="80" r=".25"/>
<circle cx="89.1" cy="196.2" r=".22"/>
</g>
<text font-size="4.8" x="8.5" y="11.7">ART. 429090 - Mesa de comedor redonda con patas macizas 90 cm</text>
<g font-size="4.1">
<text x="141.9" y="52.4">B</text>
<text x="20.8" y="59.7">1</text>
<text x="25.6" y="59.7">Coloque un tarugo</text>
<text x="22.5" y="64.4">guía de 6x30 en la</text>
<text x="18.9" y="68.4">base de patas B, en la</text>
<text x="21.9" y="76.4">muestra la imagen.</text>
<text x="25.1" y="72.4">perforación que</text>
<text x="20.7" y="88.4">espigas de las patas</text>
<text x="22" y="84.4">Luego encastre las</text>
<text x="20.2" y="92.4">en los canales de las</text>
<text x="18.2" y="96.4">bases aplicando fuerza</text>
<text x="18.6" y="100.4">y desde arriba atornille</text>
<text x="20.1" y="104.4">con los tornillos Allen</text>
<text x="31.5" y="108.4">de 5 cm.</text>
<text x="86.9" y="177.3">TAPA</text>
<text x="67.5" y="197.2">B</text>
<text x="154.1" y="193.8">2</text>
<text x="159" y="193.8">Usando como</text>
<text x="152.8" y="202.5">6x30, presente la</text>
<text x="153.1" y="198.5">guía el tarugo de</text>
<text x="153.7" y="206.5">base de patas B</text>
<text x="156" y="214.5">ajuste con los</text>
<text x="156.9" y="210.5">con la tapa y</text>
<text x="153" y="218.5">tornillos de 3 cm.</text>
<text x="154.8" y="226.5">El tarugo solo</text>
<text x="154.3" y="230.5">sirve de guía y</text>
<text x="153.1" y="234.5">sobresale hacia</text>
<text x="159.4" y="238.5">abajo (no</text>
<text x="159.9" y="242.5">golpear).</text>
</g>
<text font-size="3.6" x="188.8" y="289.3">Pagina 1</text>
</svg>
